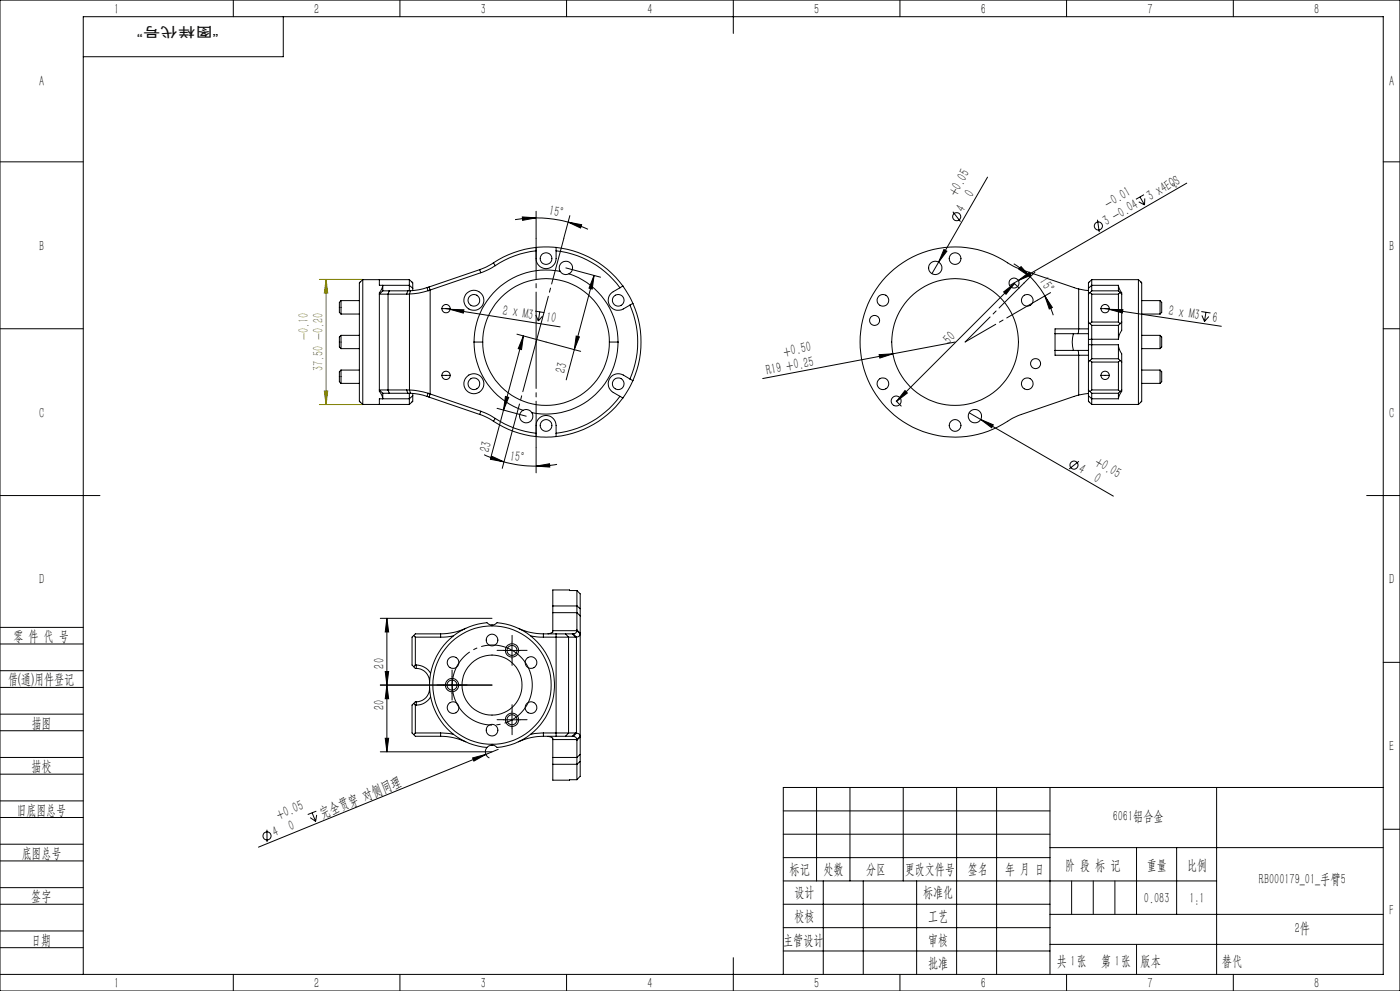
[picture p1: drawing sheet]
<svg xmlns="http://www.w3.org/2000/svg" width="420mm" height="297mm" viewBox="0 0 420 297" stroke-linecap="round" stroke-linejoin="round" font-family="sans-serif">
<g fill="none" stroke="#000" stroke-width=".3">
<path d="M0 0h420v297h-420zM70 0v5M85 5v12h-60M120 0v5M170 0v5M220 0v10M270 0v5M320 0v5M370 0v5M0 48.5h25M296.3 53.1l-14.7 25.5M342 59l1.4 2.4"/>
<path d="M343.2 58.3l-2.4 1.4M343.4 59.5v1.9M356 54.9l-50.5 29.2M415 48.5h5M156.7 65l4.1 .3-4 .7zM160.8 63.3v8.1M160.8 65.3l5.3 .4 4.3 .9M160.8 65.3l-6.3 .5M170.4 66.6l4.1 .7-.3 1zM170.4 66.6l6 2.1M171 64.6l-1.9 6.8M281.6 78.6l-2 3.4"/>
<path d="M283.2 74.8l.9 .5-2.5 3.3zM285.9 63.5l2.2 2.9M304.1 79.1l2.6 1.8 2.4 2.1M306.3 79.9l2.8 3.1-3.5-2.3zM329.2 65.9l.6 3.7M341.6 60.5l1.8 .9M0 98.5h25M133.8 92.5l1.2 .2M135 92.7l4.2 .1-.2 1zM135 92.7l33 5.3M160.5 93.2l2.8 .5M160.7 94.4l.8 1.8"/>
<path d="M161.9 93.4l-.4 2.8M162.8 94.7l-1.3 1.5M169.8 80.3l10.4 2.8M178.2 82.5l-.5 4.1-1-.2zM178.2 82.5l-8.3 31.3M301.1 87.5l3.2-2.6-2.5 3.3zM304.2 84.8l1.6 1.6M304.3 84.9l-35.3 35.4M305.5 84.1l3.3-2.5 .5 .9zM305.5 84.1l-2.6 1.5M309.1 83l3.1 3.6 1.2 2.1M310.5 81.6l-3.3 3.2"/>
<path d="M313.4 88.7l2.3 3.4-.9 .5zM313.4 88.7l1.5 2.8 1.1 3M315.2 87.7l-4 2.3M331.5 92.5l1.3 .2M332.8 92.7l4.1 .1-.2 1zM332.8 92.7l33.6 5.1M360.4 93.4l2.7 .4M360.6 94.5l.8 1.8M361.8 93.6l-.4 2.7M362.7 94.9l-1.3 1.4M415 98.5h5M151.6 118.8l1 .3-1.5 3.8z"/>
<path d="M155.1 100.2l19.1 5.1M157 100.7l-9.9 36.8M157 100.7l-.5 4.1-1-.3zM172.9 100.7l.9 .3-1.5 3.8zM263.7 106.3l4.2-.3-4 1.3zM271.5 117l.7 .8-3.2 2.5zM286.5 102.5l-57.7 10.9M145.2 136.3l2.2 .9 3.8 1.2M147.5 136.7l3.7 1.7-4.1-.7zM149.1 122.4l8.8 2.3M151.2 138.4l4.3 .9 5.3 .4M153 131.6l-2.3 8.8"/>
<path d="M160.8 134.2v7.5M160.8 139.7l4.1-.7v1zM167.1 139.2l-3.1 .4-3.2 .1M268.9 120.2l1.5 1.5M290.8 123.7l3.4 2M294.2 125.7l3.8 1.6-.5 .9zM294.2 125.7l39.8 23M323.7 138.3l-3 2.2M0 148.5h30M410 148.5h10M0 193h25M0 188h25"/>
<path d="M114.1 185.3h33.5M116.1 185.3v40M116.1 185.3l.5 4.1h-1zM151.1 194.9h5M153.6 192.4v5M415 198.5h5M0 206h25M0 201h25M0 219h25M0 214h25M114.1 205.3h33.5M115.6 201.3h1l-.5 4z"/>
<path d="M116.1 205.3l.5 4.1h-1zM135.6 202.8v5M151.1 215.7h5M153.6 213.2v5M0 232h25M0 227h25M114.1 225.3h33.5M115.6 221.3h1l-.5 4zM141.8 227.2l4-1.1-3.6 2zM145.8 226.1l-68.3 27.8M146.1 224a2 2 0 0 0 .7 3.2M149.5 224.6l-3.7 1.5"/>
<path d="M245 236v28M255 236v28M271 236v28M287 236v56M299 236v56M315 236v56M365 236v56M415 236h-180v56M0 245h25M0 240h25M0 258h25M0 253h25"/>
<path d="M80.1 248.7v3.7M93.1 245l1.6 1.2M93.6 243.6l1.1 2.6M94.9 243.1l-2.6 1M95 244.2l-.3 2M235 243h80M235 250h80M235 257h80M315 254h100M341 254v20M353 254v20M415 248.5h5"/>
<path d="M0 271h25M0 266h25M0 279h25M235 271h80M235 264h130M235 278h80M247 264v28M259 264v28M275 264v28M315 274h100M0 284h25M0 292h415v-287h-390v287"/>
<path d="M70 292v5M120 292v5M170 292v5M220 287v10M235 285h80M270 292v5M315 283h100M320 292v5M370 292v5"/>
<circle cx="287" cy="64.9" r="1.22"/>
<circle cx="329.5" cy="67.7" r="1.2"/>
<circle cx="322.2" cy="139.4" r="1.22"/>
<circle cx="80.1" cy="250.5" r="1.21"/>
</g>
<path d="M159.2 201.8a12 12 0 0 0-20.1-4.9 12 12 0 0 0 5.2 19.9 12 12 0 0 0 15.1-14.1l-.2-.9" fill="none" stroke="#000" stroke-width=".3" stroke-dasharray="30.5 1.3 1.3 1.3" stroke-dashoffset="11.8" stroke-linecap="butt"/>
<path d="M95.8 83.7h13M97.8 83.7l.5 4.1h-1zM97.8 83.7v37.5M97.3 117.2h1l-.5 4zM95.8 121.2h13" fill="none" stroke="#808000" stroke-width=".3"/>
<path d="M151.1 194.9h-2M153.6 192.4v-2M153.6 197.4v2M156.1 194.9h2M133.1 205.3h-2M135.6 202.8v-2M135.6 207.8v2M138.1 205.3h2M151.1 215.7h-2M153.6 213.2v-2M153.6 218.2v2M156.1 215.7h2" fill="none" stroke="#000" stroke-width=".3" stroke-dasharray="30.5 1.3 1.3 1.3"/>
<path d="M307.2 84.8l-17.7 17.7M311.2 90l-21.7 12.5" fill="none" stroke="#000" stroke-width=".3" stroke-dasharray="30.5 1.3 1.3 1.3" stroke-dashoffset="19.9"/>
<path d="M160.8 102.5l8.4-31.1" fill="none" stroke="#000" stroke-width=".3" stroke-dasharray="30.5 1.3 1.3 1.3" stroke-dashoffset="16.3"/>
<path d="M160.8 102.5v-31.1" fill="none" stroke="#000" stroke-width=".3" stroke-dasharray="30.5 1.3 1.3 1.3" stroke-dashoffset="15.5"/>
<path d="M160.8 102.5l-7.8 29.1" fill="none" stroke="#000" stroke-width=".3" stroke-dasharray="30.5 1.3 1.3 1.3" stroke-dashoffset="15"/>
<path d="M160.8 102.5v31.7" fill="none" stroke="#000" stroke-width=".3" stroke-dasharray="30.5 1.3 1.3 1.3" stroke-dashoffset="16.5"/>
<path d="M321.5 264v10M328 264v10M334.5 264v10M341 283v9" fill="none" stroke="#0a0605" stroke-width=".3"/>
<g fill="#000">
<path d="M283.2 74.8l.9 .5-2.5 3.3zM135 92.7l4.2 .1-.2 1zM305.5 84.1l3.3-2.5 .5 .9zM332.8 92.7l4.1 .1-.2 1zM263.7 106.3l4.2-.3-4 1.3zM294.2 125.7l3.8 1.6-.5 .9zM141.8 227.2l4-1.1-3.6 2z"/>
<path d="M170.4 66.6l4.1 .7-.3 1zM156.7 65l4.1 .3-4 .7z"/>
<path d="M178.2 82.5l-.5 4.1-1-.2zM172.9 100.7l.9 .3-1.5 3.8z"/>
<path d="M301.1 87.5l3.2-2.6-2.5 3.3zM271.5 117l.7 .8-3.2 2.5z"/>
<path d="M313.4 88.7l2.3 3.4-.9 .5zM306.3 79.9l2.8 3.1-3.5-2.3z"/>
<path d="M151.6 118.8l1 .3-1.5 3.8zM157 100.7l-.5 4.1-1-.3z"/>
<path d="M147.5 136.7l3.7 1.7-4.1-.7zM160.8 139.7l4.1-.7v1z"/>
<path d="M116.1 185.3l.5 4.1h-1zM115.6 201.3h1l-.5 4z"/>
<path d="M115.6 221.3h1l-.5 4zM116.1 205.3l.5 4.1h-1z"/>
</g>
<path d="M97.8 83.7l.5 4.1h-1zM97.3 117.2h1l-.5 4z" fill="#808000"/>
<g fill="none" stroke="#000" stroke-width=".3">
<path d="M148 78.8l-1.9 1.1-2.2 .9M148 78.8l.6 .8M148.6 79.6l-2.1 1.2-2.2 .9M160.8 75.2a27.3 27.3 0 0 0-12.2 4.4M160.8 75.2a5.7 5.7 0 0 0 .5 3.9 3 3 0 0 0 3.3 1.3 3 3 0 0 0 2.2-2.9v-2.3M160.8 74.2a29.2 29.2 0 0 0-12.8 4.6M160.8 74.2v1M160.8 74.2h6M166.8 75.2a27.6 27.6 0 0 1 19.2 11.1M166.8 74.2v1M166.8 74.2a28.5 28.5 0 0 1 20.1 11.5M102.3 90.1v4"/>
<path d="M102.3 90.1a2.66 2.66 0 0 0-.5 2.4v1.1l.5 .5M102.3 90.1h5.5M102.3 94.1h5.5M108.8 83.8v37.4M108.8 83.8l-.5 .5a1.25 1.25 0 0 0-.5 1.7v32.5a2.05 2.05 0 0 0 .3 2.1l.7 .6M108.8 83.8h14M113.8 88.2h2.6M113.8 83.8v1.7h9M113.8 88.2v28.7M114.8 87.2h2M114.8 87.2v-1.7l-1 2.7M114.8 87.2l-1 1"/>
<path d="M116.4 88.2v28.7M116.4 88.2h5.6M116.8 87.2h5.5M116.8 87.2l-.4 1M122.3 87.2l-.3 1M122.8 85.5v1.7M122.8 83.8v1.7M122.8 83.8l1 1v1.6M122.8 85.5l1 .9M122.8 88.1l-.8 .1M122.8 88.1v28.8M123.2 87.1l-.9 .1"/>
<path d="M123.2 87.1l-.4 1M123.8 86.4v.7M128.1 86.2l.3 .9M128.1 86.2l-2.5 .7-2.4 .2M128.4 87.1l-2.8 .7-2.8 .3M128.7 86l-.6 .2M128.7 86l.3 .9M129 86.9l-.6 .2M129 86.9v31.2M132.6 92.5a1.25 1.25 0 0 1 1.2-1.3 1.25 1.25 0 0 1 1.3 1.3M132.6 92.5a1.25 1.25 0 0 0 1.2 1.2 1.25 1.25 0 0 0 1.3-1.2M132.6 92.5h2.5"/>
<path d="M143.9 80.8l.4 .9M143.9 80.8l-15.2 5.2M144.3 81.7l-15.3 5.2M168.1 81.3a21.6 21.6 0 0 0-25.9 21.2M168.1 81.3a2 2 0 0 0 2.6 .8M168.1 81.3a2 2 0 0 1 .7-2.7 2 2 0 0 1 2.7 .7 2 2 0 0 1-.8 2.8M170.7 82.1a21.6 21.6 0 0 1 14.7 20.4M186 86.3a6 6 0 0 0-3.2 2.3 3 3 0 0 0 .6 3.6 3 3 0 0 0 3.6 .4l2-1.2M186.9 85.7l-.9 .6M186.9 85.7l2 3.2 1 2M189 91.4a27.5 27.5 0 0 1 0 22.2M189.9 90.9a28.7 28.7 0 0 1 0 23.2"/>
<path d="M189.9 90.9l-.9 .5M323.6 86.6v12l-.3 1.4M323.6 86.6l2.9 .5M323.6 86.6l-17.2-5.8-2.6-1.1a28.6 28.6 0 0 0-38.3 3.6 28.6 28.6 0 0 0 0 38.4 28.6 28.6 0 0 0 38.3 3.6l2.1-.9 17.7-6M326.5 96.5v5.2M326.5 86.4v1.8M326.5 98.6h-10v1.4M326.5 88.2v8.3M326.5 96.5l1 1M327 87.7l.5 .5M327.5 97.5v4.2M327.5 83.8v1.7"/>
<path d="M327.5 85.5v1.7M327.5 83.8a1.86 1.86 0 0 0-1 2.1v.5M327.5 88.2h8M327.5 87.2h8M327.5 83.8h14M327.5 85.5h8M327.5 88.2v8.3M327.5 87.2l-1 1M327.5 96.5h8M327.5 96.5l-.5 .5M327.5 97.5h8M327.5 85.5l-1 .9"/>
<path d="M330.3 92.5a1.25 1.25 0 0 1 1.2-1.3 1.25 1.25 0 0 1 1.3 1.3M330.3 92.5a1.25 1.25 0 0 0 1.2 1.2 1.25 1.25 0 0 0 1.3-1.2M330.3 92.5h2.5M335.5 97.5v4.2M335.5 85.5l1 2.7M335.5 85.5v1.7M335.5 96.5l.5 .5M335.5 88.2v8.3M335.5 87.2l1 1M336 87.7l-.5 .5M336.5 96.5v2.5l-.8 1.6-.2 1.1M336.5 88.2v8.3"/>
<path d="M336.5 96.5l-1 1M341.5 83.8l.8 .7M341.5 83.8v37.4M342.3 84.5a3.8 3.8 0 0 1 .2 2.6v31.4a2.02 2.02 0 0 1-.5 2.3l-.5 .4M342.3 84.5h.1M342.5 90.1h5.5M342.5 94.1h5.5M348 90.1v4M348 90.1a2.66 2.66 0 0 1 .5 2.4v1.1l-.5 .5M102.3 110.9v4M102.3 110.9l-.5 .5v3l.5 .5M102.3 100.5l-.5 .5v3l.5 .5"/>
<path d="M102.3 100.5v4M102.3 110.9h5.5M102.3 114.9h5.5M102.3 100.5h5.5M102.3 104.5h5.5M113.8 116.9h2.6M113.8 116.9l1 2.6v-1.6M113.8 116.9l1 1M114.8 117.9h2M116.4 116.9h5.6M116.4 116.9l.4 1M116.8 117.9h5.5"/>
<path d="M122 116.9h.8M122 116.9l.3 1M122.3 117.9h.9M122.8 119.5h-9v1.7M122.8 117.9v1.6M122.8 119.5v1.7M122.8 116.9l2.8 .3 2.8 .7M122.8 116.9l.4 1M123.2 117.9l2.4 .2 2.5 .7M123.8 117.9v.7M123.8 118.6v1.7l-1 .9M123.8 118.6l-1 .9"/>
<path d="M128.1 118.8l.6 .2M128.4 117.9l.6 .2M128.4 117.9l-.3 .9M128.7 119l15.2 5.2M129 118.1l15.3 5.2M129 118.1l-.3 .9M132.6 112.5a1.25 1.25 0 0 1 1.2-1.3 1.25 1.25 0 0 1 1.3 1.3M132.6 112.5a1.25 1.25 0 0 0 1.2 1.2 1.25 1.25 0 0 0 1.3-1.2M132.6 112.5h2.5M142.2 102.5a21.6 21.6 0 0 0 14.7 20.5M142.2 102.5h2.6M144.8 102.5a19 19 0 0 1 19-19 19 19 0 0 1 19 19"/>
<path d="M144.8 102.5a19 19 0 0 0 19 19 19 19 0 0 0 19-19M182.8 102.5h2.6M185.4 102.5a21.6 21.6 0 0 1-25.8 21.2M186 118.8a27.6 27.6 0 0 1-19.2 11.1M186 118.8l.9 .5M186.9 119.3a28.5 28.5 0 0 1-20.1 11.5M189 113.6a5.7 5.7 0 0 0-3.6-1.6 3 3 0 0 0-2.8 2.3 3 3 0 0 0 1.4 3.3l2 1.2M189 113.6l.9 .5M189.9 114.1l-1 2-2 3.2M316.5 105v1.5h10M316.5 105h10M316.5 100h10"/>
<path d="M316.5 100v5M322 100a9.1 9.1 0 0 0 0 5M323.3 105l.3 1.5v11.9M326.5 103.3v5.2M326.5 101.7v1.6M326.5 116.9v1.7M326.5 118.6v.6a1.58 1.58 0 0 0 1 2M326.5 117.9l-2.9 .5M326.5 116.9l1 1M326.5 108.5v8.4M326.5 103.3h1M326.5 118.6l1 .9"/>
<path d="M327 108l.5 .5M327.5 103.3v4.2M327.5 101.7v1.6M327.5 119.5v1.7M327.5 117.9v1.6M327.5 116.9h8M327.5 117.9h8M327.5 119.5h8M327.5 116.9l-.5 .5M327.5 107.5l-1 1M327.5 108.5v8.4M327.5 108.5h8"/>
<path d="M327.5 107.5h8M327.5 101.7h-1M327.5 101.7h8M327.5 103.3h8M330.3 112.5a1.25 1.25 0 0 0 1.2 1.2 1.25 1.25 0 0 0 1.3-1.2M330.3 112.5a1.25 1.25 0 0 1 1.2-1.2 1.25 1.25 0 0 1 1.3 1.2M330.3 112.5h2.5M335.5 103.3v4.2M335.5 103.3l.2 1.2 .8 1.5v2.5M335.5 117.9v1.6M335.5 108.5v8.4M335.5 116.9l.5 .5"/>
<path d="M335.5 107.5l1 1M336 108l-.5 .5M336.5 116.9l-1 2.6M336.5 108.5v8.4M336.5 116.9l-1 1M342.5 110.9h5.5M342.5 114.9h5.5M342.5 100.5h5.5M342.5 104.5h5.5M348 100.5l.5 .5v3l-.5 .5M348 100.5v4M348 110.9v4"/>
<path d="M348 110.9l.5 .5v3l-.5 .5M108.8 121.2h14M143.9 124.2l2.2 .9 1.9 1.2M144.3 123.3l2.2 .9 2.1 1.2M144.3 123.3l-.4 .9M148 126.3a28.6 28.6 0 0 0 12.8 4.5M148.6 125.4a27.3 27.3 0 0 0 12.2 4.5M148.6 125.4l-.6 .9M156.9 123a2.01 2.01 0 0 1 2.7 .7M156.9 123a1.99 1.99 0 0 0-.8 2.7 1.99 1.99 0 0 0 2.8 .7 1.99 1.99 0 0 0 .7-2.7M160.8 129.9v.9M160.8 129.9a5.7 5.7 0 0 1 .5-4 3 3 0 0 1 3.3-1.3 3 3 0 0 1 2.2 2.9v2.4"/>
<path d="M160.8 130.8l3 .2 3-.2M166.8 129.9v.9M327.5 121.2h14M173.1 177l-7.3-.2v4.8M173.1 177v4.6M173.1 177l1 1v4.4M124.1 190.5l.5 .5M124.1 199.8l.5 .5h.3M124.6 199.3h.3M124.6 191v8.3M124.6 191h7.6M124.6 199.3l-.5 .5"/>
<path d="M124.9 199.3a5.1 5.1 0 0 1 4.3 2.5M124.9 199.3v1M132.2 190v1M132.2 190h-7.6l-1 1v8.3l.5 .5M136 190.6l-3.8 .4M139.7 188.3a18.4 18.4 0 0 1-7.5 1.7M147.6 187.3l-1-.3-.5-.4a18.8 18.8 0 0 0-17.2 18.7 18.8 18.8 0 0 0 17.2 18.7l.5-.4 1-.3M147.6 187.6a17.7 17.7 0 0 0-17.7 17.7 17.7 17.7 0 0 0 17.7 17.8M147.6 187.6a17.7 17.7 0 0 1 17.7 17.7 17.7 17.7 0 0 1-17.7 17.8M147.6 187.3l1-.2 .4-.4a18.7 18.7 0 0 1 17.3 18.6 18.7 18.7 0 0 1-17.3 18.6l-.9-.5-.5-.1M147.6 187.3v.3M155.5 188.3a18 18 0 0 0 7.5 1.7"/>
<path d="M159.2 190.6l3.8 .4M163 191h7.6M163 190h3.8M163 190v1M165.8 189v.4l-1.4 .6M165.8 181.6v2M165.8 189h7.2M165.8 183.6h7.3M165.8 183.6v5.4M165.8 181.6h7.3M166.8 190h2.9M166.8 190v30.7"/>
<path d="M169.7 190h2M169.7 190l.9 1M170.6 191h2M170.6 191v28.7M171.7 190h.3M171.7 190l.9 1M172 190l.9 1M172.6 191h.3M172.9 191v28.7M173 189a.97 .97 0 0 1-1 1M173 189l1.1 1M173.1 188.8l1 1.2"/>
<path d="M173.1 188.8l-.1 .2M173.1 181.6v2M173.1 183.6v5.2M173.1 183.6l1 1M173.1 181.6l1 .8M174.1 190a1.09 1.09 0 0 1-1.2 1M174.1 182.4v2.2M174.1 184.6v41.5M124.1 210.8l.5 .5M124.6 211.3v8.4M124.6 219.7h7.6M124.6 211.3h.3"/>
<path d="M124.6 219.7l-.5 .5M124.9 200.3a4 4 0 0 1 4 4.2M124.9 210.3v1M124.9 210.3h-.3l-1 1v8.4l1 1h7.6M128.9 206.2a4 4 0 0 1-4 4.1M129.2 208.8a4.9 4.9 0 0 1-4.3 2.5M132.2 219.7l3.8 .4M132.2 219.7v1M163 219.7l-3.8 .4M163 219.7h7.6M163 219.7v1M170.6 219.7h2"/>
<path d="M170.6 219.7l-.9 1M172.6 219.7h.3M172.6 219.7l-.9 1M172.9 219.7a1.03 1.03 0 0 1 1.2 1M172.9 219.7l-.9 1M132.2 220.7a18.4 18.4 0 0 1 7.5 1.6M147.6 223.1v.2M163 220.7a18 18 0 0 0-7.5 1.6M163 220.7h3.8M164.4 220.7l1.4 .5v.4M165.8 227v2.1M165.8 229.1v4.7l7.3-.1"/>
<path d="M165.8 221.6h7.2M165.8 221.6v5.4M165.8 227h7.3M165.8 229.1h7.3M166.8 220.7h2.9M169.7 220.7h2M171.7 220.7h.3M172 220.7a.97 .97 0 0 1 1 .9M173 221.6l.1 .2M173.1 227v2.1M173.1 229.1v4.6M173.1 221.8v5.2"/>
<path d="M174.1 220.7l-1 1.1M174.1 220.7l-1.1 .9M174.1 226.1v2.1M174.1 228.2v3.5a1.77 1.77 0 0 1-1 2M174.1 226.1l-1 .9M174.1 228.2l-1 .9"/>
<circle cx="163.8" cy="77.5" r="1.75"/>
<circle cx="286.5" cy="77.5" r="1.75"/>
<circle cx="142.2" cy="90" r="3"/>
<circle cx="142.2" cy="90" r="1.74"/>
<circle cx="185.5" cy="90" r="1.75"/>
<circle cx="262.4" cy="96" r="1.5"/>
<circle cx="264.9" cy="90" r="1.75"/>
<circle cx="280.6" cy="80.3" r="1.99"/>
<circle cx="304.2" cy="84.8" r="1.5"/>
<circle cx="308.2" cy="90" r="1.76"/>
<circle cx="142.2" cy="115" r="3"/>
<circle cx="142.2" cy="115" r="1.75"/>
<circle cx="185.5" cy="115" r="1.76"/>
<circle cx="264.9" cy="115" r="1.76"/>
<circle cx="286.5" cy="102.5" r="19"/>
<circle cx="308.2" cy="115" r="1.76"/>
<circle cx="310.7" cy="109" r="1.51"/>
<circle cx="163.8" cy="127.5" r="1.75"/>
<circle cx="268.8" cy="120.2" r="1.49"/>
<circle cx="286.5" cy="127.5" r="1.75"/>
<circle cx="292.5" cy="124.7" r="2"/>
<circle cx="135.9" cy="198.6" r="1.75"/>
<circle cx="147.6" cy="191.8" r="1.75"/>
<circle cx="153.6" cy="194.9" r="2"/>
<circle cx="153.6" cy="194.9" r="1.51"/>
<circle cx="159.3" cy="198.6" r="1.76"/>
<circle cx="135.6" cy="205.3" r="1.49"/>
<circle cx="135.6" cy="205.3" r="2"/>
<circle cx="135.9" cy="212.1" r="1.75"/>
<circle cx="147.6" cy="205.3" r="9"/>
<circle cx="147.6" cy="218.8" r="1.75"/>
<circle cx="153.6" cy="215.7" r="1.51"/>
<circle cx="153.6" cy="215.7" r="1.99"/>
<circle cx="159.3" cy="212.1" r="1.75"/>
</g>
<g font-size="4.4">
<text x="34.2" y="4.1">1</text>
<text x="94.2" y="4.1">2</text>
<text x="144.2" y="4.1">3</text>
<text x="194.2" y="4.1">4</text>
<text x="244.2" y="4.1">5</text>
<text x="294.2" y="4.1">6</text>
<text x="344.2" y="4.1">7</text>
<text x="394.2" y="4.1">8</text>
<text x="11.7" y="25.9">A</text>
<text x="416.7" y="25.9">A</text>
<text x="286.9" y="59" transform="rotate(-60 286.9 59)">+0.05</text>
<text x="291.8" y="59.3" transform="rotate(-60 291.8 59.3)">0</text>
<text x="164.6" y="64.5" transform="rotate(10 164.6 64.5)">15°</text>
<text x="289.2" y="63.8" transform="rotate(-60 289.2 63.8)">4</text>
<text x="332.4" y="62.5" transform="rotate(-30 332.4 62.5)">-0.01</text>
<text x="345.1" y="60.2" transform="rotate(-30 345.1 60.2)">3 x4EQS</text>
<text x="331.9" y="67.8" transform="rotate(-30 331.9 67.8)">3 -0.04</text>
<text x="11.7" y="75.1">B</text>
<text x="416.7" y="75.1">B</text>
<text x="311.7" y="84.3" transform="rotate(57 311.7 84.3)">15°</text>
<text x="150.6" y="94.3" transform="rotate(9 150.6 94.3)">2 x M3</text>
<text x="350.5" y="94.5" transform="rotate(9 350.5 94.5)">2 x M3</text>
<text x="163.6" y="96.4" transform="rotate(9 163.6 96.4)">10</text>
<text x="363.5" y="96.5" transform="rotate(9 363.5 96.5)">6</text>
<text x="235.4" y="106.9" transform="rotate(-11 235.4 106.9)">+0.50</text>
<text x="284.8" y="103.3" transform="rotate(-45 284.8 103.3)">50</text>
<text x="169.4" y="112.1" transform="rotate(-75 169.4 112.1)">23</text>
<text x="230.2" y="112.3" transform="rotate(-11 230.2 112.3)">R19 +0.25</text>
<text x="11.7" y="125.1">C</text>
<text x="416.7" y="125.1">C</text>
<text x="146.7" y="135.8" transform="rotate(-75 146.7 135.8)">23</text>
<text x="152.8" y="138.1" transform="rotate(8 152.8 138.1)">15°</text>
<text x="323.3" y="141.5" transform="rotate(30 323.3 141.5)">4</text>
<text x="328.1" y="139.3" transform="rotate(30 328.1 139.3)">+0.05</text>
<text x="327.8" y="144.1" transform="rotate(30 327.8 144.1)">0</text>
<text x="11.7" y="175.1">D</text>
<text x="416.7" y="175.1">D</text>
<text x="4" y="192">零 件 代 号</text>
<text x="115.2" y="200.4" transform="rotate(-90 115.2 200.4)">20</text>
<text x="2.5" y="205.1">借(通)用件登记</text>
<text x="115.2" y="212.7" transform="rotate(-90 115.2 212.7)">20</text>
<text x="9.5" y="218.1">描图</text>
<text x="416.7" y="225.1">E</text>
<text x="9.5" y="231.1">描校</text>
<text x="5" y="244.2">旧底图总号</text>
<text x="83.7" y="245.8" transform="rotate(-22 83.7 245.8)">+0.05</text>
<text x="96.6" y="245.2" transform="rotate(-22 96.6 245.2)">完全贯穿 对侧同理</text>
<text x="82.5" y="251" transform="rotate(-22 82.5 251)">4</text>
<text x="87.3" y="249" transform="rotate(-22 87.3 249)">0</text>
<text x="333.8" y="246.2">6061铝合金</text>
<text x="6.5" y="257.2">底图总号</text>
<text x="236.9" y="261.9">标记</text>
<text x="247.1" y="261.9">处数</text>
<text x="259.9" y="261.9">分区</text>
<text x="271.5" y="261.9">更改文件号</text>
<text x="290.4" y="261.9">签名</text>
<text x="301.5" y="261.9">年 月 日</text>
<text x="319.5" y="260.6">阶 段 标 记</text>
<text x="344" y="260.6">重量</text>
<text x="356.1" y="260.6">比例</text>
<text x="238.3" y="268.9">设计</text>
<text x="276.9" y="268.9">标准化</text>
<text x="377.7" y="264.8">RB000179_01_手臂5</text>
<text x="9.4" y="270.1">签字</text>
<text x="343.2" y="270.7">0.083</text>
<text x="356.8" y="270.7">1:1</text>
<text x="416.8" y="274.4">F</text>
<text x="238.3" y="276.1">校核</text>
<text x="278.4" y="276">工艺</text>
<text x="388.4" y="279.6">2件</text>
<text x="9.4" y="283.2">日期</text>
<text x="234.9" y="283.3">主管设计</text>
<text x="278.4" y="283.3">审核</text>
<text x="278.4" y="290.2">批准</text>
<text x="317.1" y="289.4">共 张</text>
<text x="321.1" y="289.4">1</text>
<text x="330.3" y="289.4">第 张</text>
<text x="334.5" y="289.4">1</text>
<text x="342.1" y="289.4">版本</text>
<text x="34.2" y="296.1">1</text>
<text x="94.2" y="296.1">2</text>
<text x="144.2" y="296.1">3</text>
<text x="194.2" y="296.1">4</text>
<text x="244.2" y="296.1">5</text>
<text x="294.2" y="296.1">6</text>
<text x="344.2" y="296.1">7</text>
<text x="394.2" y="296.1">8</text>
</g>
<g font-size="4.4" fill="#808000">
<text x="92.6" y="102" transform="rotate(-90 92.6 102)">-0.10</text>
<text x="97" y="111.2" transform="rotate(-90 97 111.2)">37.50 -0.20</text>
</g>
<text font-size="4.4" fill="#0a0605" x="366.6" y="289.4">替代</text>
<text font-size="4.1" fill="#0a0605" x="65.6" y="8" transform="rotate(-180 65.6 8)">“图样代号”</text>
</svg>
